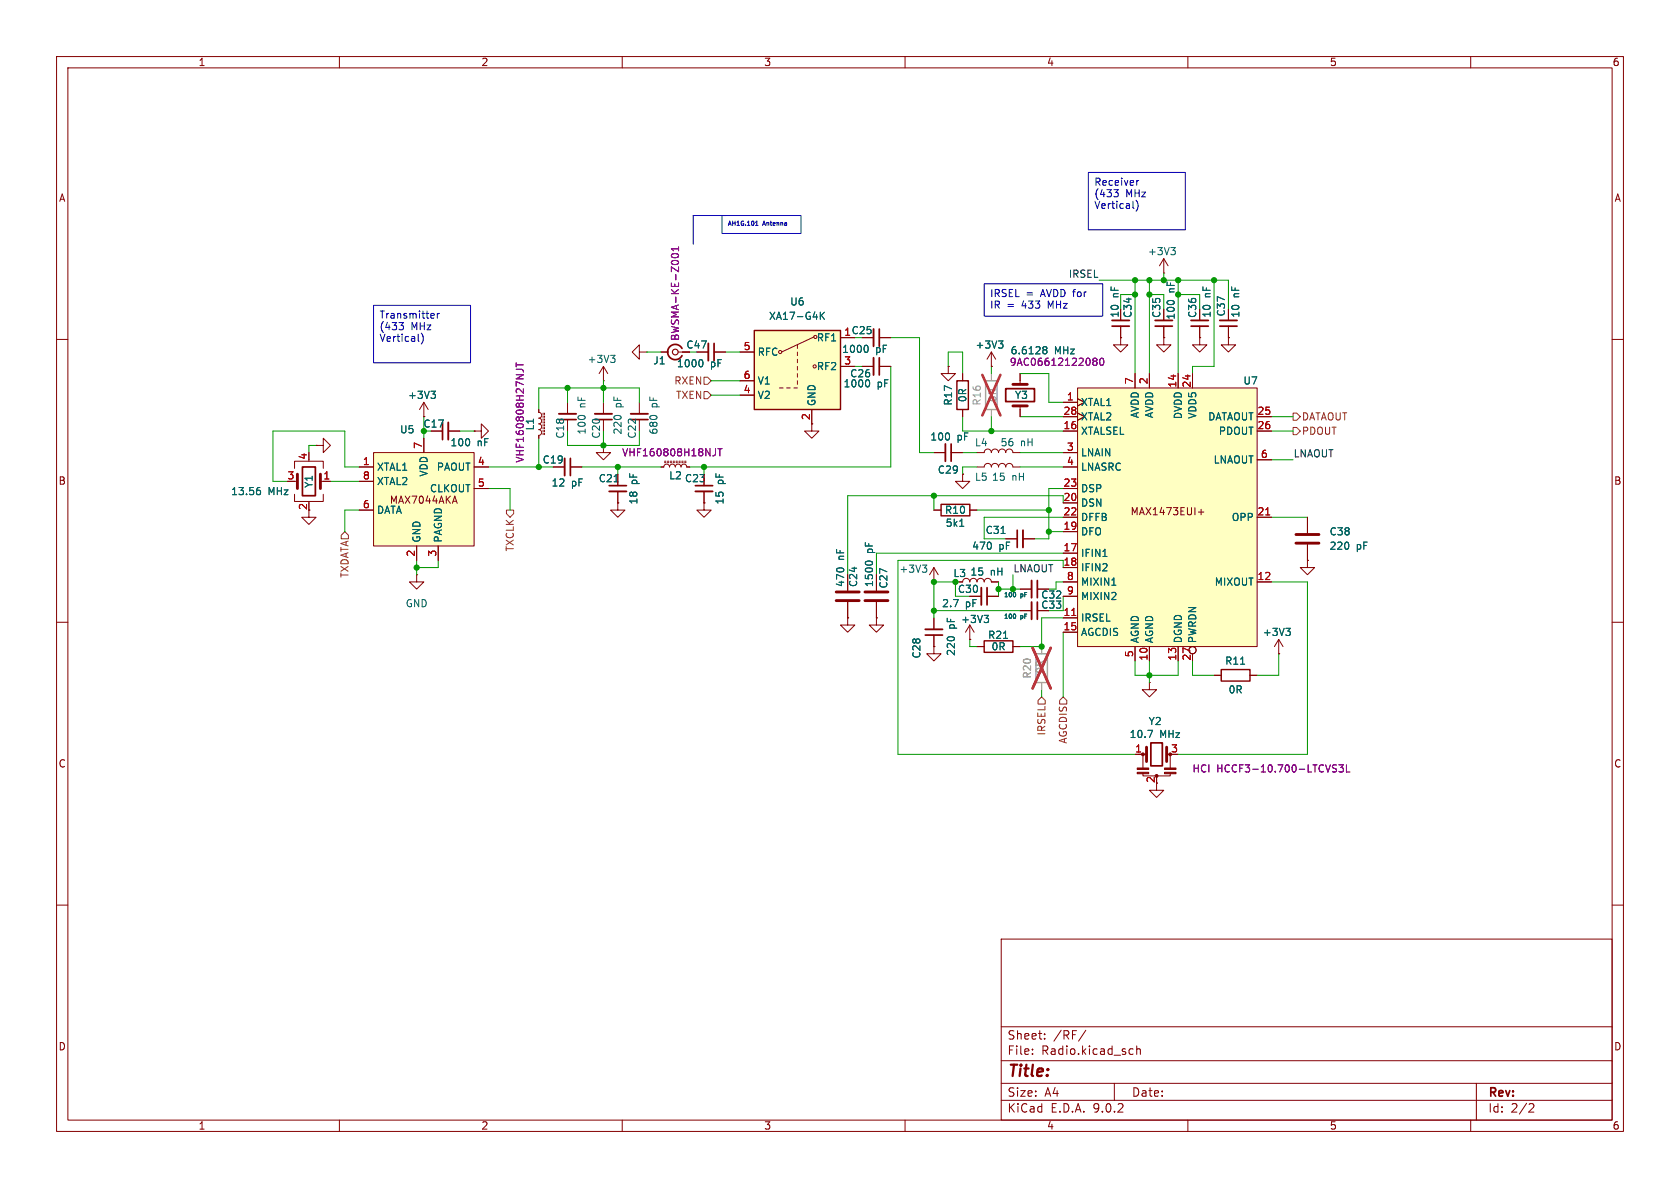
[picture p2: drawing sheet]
<svg xmlns="http://www.w3.org/2000/svg" width="297mm" height="210mm" viewBox="0 0 297 210" stroke-linecap="round" stroke-linejoin="round" font-family="sans-serif">
<g fill="none" stroke="#840000" stroke-width=".18">
<path d="M10 10h277v190h-277zM12 12h273v186h-273zM60 10v2M110 10v2M160 10v2M210 10v2M260 10v2M212.1 59.7v1.3h1.3l-1.3 1.2-1.3-1.2h1.3M212.1 59.7h.1M212.1 57.7v2M217.2 59.7v1.3h1.2l-1.2 1.2-1.3-1.2h1.3M217.2 59.7h.1"/>
<path d="M217.2 54.6v2M217.2 57.7v2M10 60h2M100.3 71.1v2.1M106.7 71.1v2.1M113 71.1v2.1M285 60h2M109.2 88.9v1.3h1.3l-1.3 1.2-1.3-1.2h1.3M109.2 88.9h.1M109.2 86.9v2M116.8 82.6h.5l.2-.4 .4-.2 .3 .2 .2 .4 .1-.4 .4-.2 .3 .2 .2 .4 .1-.4 .4-.2 .3 .2 .2 .4 .1-.4 .4-.2 .4 .2 .1 .4h.5M117.5 81.8h.2"/>
<path d="M117.5 81.5h.2M118 81.8h.2M118 81.5h.2M118.5 81.8h.2M118.5 81.5h.2M119 81.8h.3M119 81.5h.3M119.5 81.8h.3M119.5 81.5h.3M120 81.8h.3M120 81.5h.3M120.5 81.8h.3"/>
<path d="M120.5 81.5h.3M121 81.8h.3M121 81.5h.3M124.5 86.9v2M10 110h2M285 110h2M10 160h2M177 166h108v32h-108zM285 160h2M60 198v2M110 198v2M160 198v2"/>
<path d="M177 194.5h108M177 191.5h108M177 187.5h108M177 181.5h108M182.5 186.3v.1M182.5 185.5v.1M184.7 183.6v.1M184.7 182.8v.1M192 182.1l-1.3 2M197 191.5v3M199.9 185.4l.4 .1M200.3 186.3l-.4 .1"/>
<path d="M201 185.5l.2-.1 .3 .1 .1 .9M201 184.9v1.5M210 198v2M260 198v2M261 191.5v6.5M270.5 195.1l.5 .1 .2 .3-1 1.1h1"/>
</g>
<path d="M126.5 79.3v.9l-.2 .3M126.9 79.3h.7M127.3 79.3v1.3" fill="none" stroke="#840084" stroke-width=".18"/>
<path d="M210.6 57.7h3M215.6 57.7h3.1M98.8 74.2h3.1M105.2 74.2h3M111.5 74.2h3.1M107.7 85.9h3M122.9 85.9h3.1" fill="none" stroke="#840000" stroke-width=".3"/>
<path d="M210.6 56.6h3M215.6 56.6h3.1M98.8 73.2h3.1M105.2 73.2h3M111.5 73.2h3.1M107.7 86.9h3M122.9 86.9h3.1" fill="none" stroke="#840000" stroke-width=".33"/>
<path d="M108.6 85.2h.7" fill="none" stroke="#006464" stroke-width=".18"/>
<path d="M133.3 58.4h15.3v14h-15.3z" fill="#ffffc2"/>
<g fill="none" stroke="#840000" stroke-width=".18">
<path d="M143.9 59.6l-5.7 2.6M148.6 59.7h2.5M130.8 62.2h2.5M130.8 67.3h2.5M130.8 69.9h2.5M137.8 68.6h.6M139.1 68.6h.6M140.3 68.6h.7M141 61v.6M141 62.2v.7M141 63.5v.6M141 64.8v.6"/>
<path d="M141 66v.7M141 67.3v.6M143.5 72.4v3.8h1.3l-1.3 1.3-1.3-1.3h1.3M148.6 64.8h2.5"/>
<circle cx="137.9" cy="62.2" r=".28"/>
<circle cx="144" cy="64.8" r=".28"/>
</g>
<path d="M133.3 58.4h15.3v14h-15.3z" fill="none" stroke="#840000" stroke-width=".25"/>
<path d="M145 55.2v1.3M145.2 55.7l.5 .8M145.7 55.2l-.7 .7" fill="none" stroke="#006464" stroke-width=".18"/>
<path d="M190.5 68.6h31.7v45.7h-31.7z" fill="#ffffc2"/>
<g fill="none" stroke="#840000" stroke-width=".18">
<path d="M198.1 59.7v1.3h1.3l-1.3 1.2-1.3-1.2h1.3M198.1 59.7h.1M198.1 57.7v2M205.7 48.3h.1M205.7 59.7v1.3h1.3l-1.3 1.2-1.2-1.2h1.2M205.7 59.7h.1M205.7 45.7l-.7 1.3M205.7 45.7l.8 1.3M205.7 45.7v2.6M205.7 57.7v2M95.2 72.4v.5l.4 .1 .2 .4-.2 .4-.4 .1M95.2 73.9l.3 .1 .2 .2v.5l-.5 .2 .4 .2 .2 .3-.2 .4-.4 .2 .4 .1 .2 .3-.2 .4-.4 .2v.5"/>
<path d="M96 73v.3M96 73.5v.3M96 74v.3M96 74.5v.3M96 75.1v.2M96 75.6v.2M96 76.1v.2M96 76.6v.2M96.3 73v.3M96.3 73.5v.3M96.3 74v.3M96.3 74.5v.3"/>
<path d="M96.3 75.1v.2M96.3 75.6v.2M96.3 76.1v.2M96.3 76.6v.2M106.7 78.7v1.3h1.2l-1.2 1.3-1.3-1.3h1.3M106.7 78.7h.1M106.7 67.3h.1M106.7 64.8l-.8 1.2M106.7 64.8l.7 1.2M106.7 64.8v2.5M113 62.2v-1.2l-1.2 1.2 1.2 1.3v-1.3h1.3M114.3 62.2h.1"/>
<path d="M116.8 62.2h1.3M119.9 62.2h2M123.2 62.2h2M126.2 62.2h2.1M167.6 64.8v1.2h1.3l-1.3 1.3-1.2-1.3h1.2M167.6 64.8h.1M188 71.1h2.5M188 73.7h2.5M188 76.2h2.5M190.5 68.6h31.7v45.7h-31.7zM200.7 66v2.6M203.2 66v2.6"/>
<path d="M208.3 66v2.6M210.8 66v2.6M222.2 73.7h2.6M222.2 76.2h2.6M97.8 82.6h2M100.8 82.6h2.1M124.5 88.9v1.3h1.2l-1.2 1.2-1.3-1.2h1.3M124.5 88.9h.1M165.1 90.2h1.3M171.4 90.2h1.3M177.8 95.3h2M180.8 95.3h2.1"/>
<path d="M188 80h2.5M188 82.6h2.5M188 86.4h2.5M188 88.9h2.5M188 91.4h2.5M188 94h2.5M188 97.8h2.5M211.9 90.5h.9M212.3 90v1M222.2 91.4h2.6M222.2 81.3h2.6M231.1 91.4v2.8"/>
<path d="M231.1 96.3v2.8M149.9 109.2v1.3h1.2l-1.2 1.3-1.3-1.3h1.3M149.9 109.2h.1M149.9 106.4v2.8M154.9 109.2v1.3h1.3l-1.3 1.3-1.2-1.3h1.2M154.9 109.2h.1M154.9 101.6v2.8M154.9 106.4v2.8M168.9 102.9h1.3a.64 .64 0 0 1 .6-.7 .64 .64 0 0 1 .6 .7 .64 .64 0 0 1 .7-.7 .64 .64 0 0 1 .6 .7 .64 .64 0 0 1 .7-.7 .64 .64 0 0 1 .6 .7 .64 .64 0 0 1 .6-.7 .64 .64 0 0 1 .7 .7h1.2M171.4 113h.1M171.4 110.5l-.7 1.3M171.4 110.5l.8 1.3"/>
<path d="M171.4 110.5v2.5M172.7 114.3h1.3M179.1 114.3h1.2M180.3 108h2.1M180.3 104.1h2.1M183.4 108h2M183.4 104.1h2M188 100.3h2.5M188 102.9h2.5M188 105.4h2.5M188 109.2h2.5M188 111.8h2.5"/>
<path d="M200.7 114.3v2.5M203.2 114.3v2.5M208.3 114.3v2.5M214.6 119.4h1.3M221 119.4h1.2M222.2 102.9h2.6M226.1 115.6h.1M226.1 113l-.8 1.3M226.1 113l.7 1.3M226.1 113v2.6M200.7 133.4h1.9M202.1 136.7v.5h4.8v-.5"/>
<path d="M202.1 133.4v2.4M203.2 120.7v1.2h1.3l-1.3 1.3-1.3-1.3h1.3M203.2 120.7h.1M204.5 138.4v1.3h1.2l-1.2 1.3-1.3-1.3h1.3M206.4 133.4h.6M206.9 133.4v2.5"/>
<circle cx="210.8" cy="114.9" r=".63"/>
</g>
<g fill="none" stroke="#006464" stroke-width=".18">
<path d="M207 43.8h.8l-.4 .4M207.5 44.2l.3 .3v.3l-.3 .2M107.9 62.8h.8l-.4 .5M108.5 63.3l.2 .2v.3l-.2 .3M124 63.6a.79 .79 0 0 1 0 1.2M153 99.5a.79 .79 0 0 1 1.2 0M169.7 93h.7M177 94.3h.7M195 98.4h.7M174 108.8h.8l-.5 .5M174.5 109.3l.3 .2v.3l-.3 .3M177.4 112.8h.7"/>
<path d="M179.5 108.6l.1 .2-.1 .5M179.5 104.8l.1 .2-.1 .5M196.6 103.4h.7M219.3 117.4h.7M227.3 111.1h.8l-.4 .5M227.9 111.6l.2 .2v.3l-.2 .2M202.9 129.1h.9l-.6 1.3"/>
</g>
<path d="M223.8 91h.7M189.5 108.8h.7" fill="none" stroke="#a90000" stroke-width=".18"/>
<path d="M166.4 89.2h5v2h-5zM174 113.3h5.1v2h-5.1zM215.9 118.4h5.1v2h-5.1z" fill="none" stroke="#840000" stroke-width=".25"/>
<g fill="#840000" stroke="#840000" stroke-width=".18">
<path d="M201 135.8h2.1v.2h-2.1z"/>
<path d="M201 136.5h2.1v.3h-2.1z"/>
<path d="M205.9 135.8h2v.2h-2z"/>
<path d="M205.9 136.5h2v.3h-2z"/>
<circle cx="202.1" cy="133.3" r=".25"/>
<circle cx="204.5" cy="137.2" r=".25"/>
</g>
<path d="M229.1 94.5h4.1M229.1 96h4.1M147.8 104.6h4.1M147.8 106.2h4.1M152.9 104.6h4.1M152.9 106.2h4.1M202.7 132.1v2.5M206.2 132.1v2.5" fill="none" stroke="#840000" stroke-width=".51"/>
<path d="M196.6 57.7h3M204.2 57.7h3.1M120.6 61.6a1.35 1.35 0 0 0-2.1-.4 1.35 1.35 0 0 0 0 2.1 1.35 1.35 0 0 0 2.1-.4M126.2 60.7v3.1M100.8 81v3.1M179.8 93.7v3.1M183.4 102.6v3.1M183.4 106.4v3.1M203.5 131.3h2v4.1h-2z" fill="none" stroke="#840000" stroke-width=".3"/>
<path d="M118.8 45a.69 .69 0 0 1 1.2 .3 .72 .72 0 0 1-1.3-.2zM120 43.6v.7M120 44h-1.3l.4 .3M91.3 65.3h.9l.3 .2M91.3 64.1v.8M91.3 64.5h1.2M235.8 135.8l.4 .1 .1 .3-.3 .3h-.3M235.8 135.2l.5 .1M236.7 135.2h.8l-.4 .5 .3 .1v.5l-.2 .2-.5-.2M238 135.2v1.3h.6" fill="none" stroke="#840084" stroke-width=".18"/>
<path d="M196.6 56.6h3M204.2 56.6h3.1M125.2 60.7v3.1M99.8 81v3.1M180.8 93.7v3.1M182.4 102.6v3.1M182.4 106.4v3.1" fill="none" stroke="#840000" stroke-width=".33"/>
<circle cx="119.4" cy="62.2" r=".51" fill="none" stroke="#840000" stroke-width=".2"/>
<path d="M174.2 67.3h2.1v5.1h-2.1zM183.1 115.6h2.1v5.1h-2.1z" fill="none" stroke="#a1a1a1" stroke-width=".25"/>
<path d="M175.3 66v1.3M175.3 72.4v1.3M184.1 114.3v1.3M184.1 120.7v1.2" fill="none" stroke="#a1a1a1" stroke-width=".18"/>
<path d="M173.7 66.3l3.2 7.1M176.9 66.3l-3.2 7.1M182.5 114.5l3.3 7.2M185.8 114.5l-3.3 7.2" fill="none" stroke="#e12e31" stroke-width=".46"/>
<path d="M66 80h17.8v16.5h-17.8z" fill="#ffffc2"/>
<g fill="none" stroke="#840000" stroke-width=".18">
<path d="M148.6 59.7h2.5M152.4 59.7h2M155.4 59.7h2.1M198.1 59.7h.1M198.1 57.7v2M205.7 59.7h.1M205.7 57.7v2M212.1 59.7h.1M212.1 57.7v2M217.2 59.7h.1M217.2 54.6v2M217.2 57.7v2"/>
<path d="M55.9 78.7h1.2v-1.2l1.3 1.2-1.3 1.3v-1.3M55.9 78.7h.1M74.9 73.7h.1M74.9 71.1v2.6M74.9 77.5v2.5M74.9 71.1l-.7 1.3M74.9 71.1l.8 1.3M79.2 76.2h2.1M83.8 76.2h1.3v-1.3l1.3 1.3-1.3 1.3v-1.3M83.8 76.2h.1M95.2 72.4v.5M95.2 77v.5"/>
<path d="M116.8 62.2h1.3M120.6 62.2h1.3M123.2 62.2h2M126.2 62.2h2.1M130.8 62.2h2.5M130.8 67.3h2.5M130.8 69.9h2.5M143.5 72.4v2.5M148.6 64.8h2.5M152.4 64.8h2M155.4 64.8h2.1M167.6 64.8h.1"/>
<path d="M170.2 66v1.3M170.2 72.4v1.3M175.3 64.8h.1M175.3 62.2l-.8 1.3M175.3 62.2l.7 1.3M175.3 62.2v2.6M180.3 66v1.9M180.3 71.8v1.9M188 76.2h2.5M188 71.1h2.5M188 73.7h2.5M200.7 66v2.6"/>
<path d="M203.2 66v2.6M208.3 66v2.6M210.8 66v2.6M222.2 76.2h2.6M222.2 73.7h2.6M52.1 87.4v1.2h5v-1.2M52.1 82.8v-1.3h5v1.3M52.1 85.1h.5M54.6 90.2v1.2h1.3l-1.3 1.3-1.3-1.3h1.3M54.6 88.6v.3M57.1 85.1h1.3M63.5 82.6h2.5"/>
<path d="M63.5 85.1h2.5M63.5 90.2h2.5M66 80h17.8v16.5h-17.8zM73.7 96.5v2.6M77.5 96.5v2.6M80.4 87.7l.4 1.3M83.8 82.6h2.6M83.8 86.4h2.6M97.8 82.6h2M100.8 82.6h2.1M109.2 88.9h.1M109.2 86.9v2"/>
<path d="M116.8 82.6h.5M121.4 82.6h.5M124.5 88.9h.1M124.5 86.9v2M165.1 90.2h1.3M165.1 80h2M168.1 80h2.1M170.2 83.8v1.3h1.2l-1.2 1.3-1.3-1.3h1.3M170.2 83.8h.1M171.4 90.2h1.3M172.7 82.6h1.3a.64 .64 0 0 1 .6-.7 .64 .64 0 0 1 .7 .7 .64 .64 0 0 1 .6-.7 .64 .64 0 0 1 .6 .7 .64 .64 0 0 1 .7-.7 .64 .64 0 0 1 .6 .7 .64 .64 0 0 1 .6-.7 .64 .64 0 0 1 .7 .7h1.2M172.7 80h1.3a.64 .64 0 0 1 .6-.6 .64 .64 0 0 1 .7 .6 .64 .64 0 0 1 .6-.6 .64 .64 0 0 1 .6 .6 .64 .64 0 0 1 .7-.6 .64 .64 0 0 1 .6 .6 .64 .64 0 0 1 .6-.6 .64 .64 0 0 1 .7 .6h1.2"/>
<path d="M177.8 95.3h2M180.8 95.3h2.1M188 82.6h2.5M188 86.4h2.5M188 80h2.5M188 88.9h2.5M188 91.4h2.5M188 94h2.5M188 97.8h2.5M222.2 91.4h2.6M222.2 81.3h2.6M231.1 99.1v1.2h1.3l-1.3 1.3-1.2-1.3h1.2"/>
<path d="M231.1 99.1h.1M231.1 91.4v2.8M231.1 96.3v2.8M73.7 101.6v1.3h1.2l-1.2 1.2-1.3-1.2h1.3M73.7 101.6h.1M149.9 109.2h.1M149.9 106.4v2.8M154.9 109.2h.1M154.9 101.6v2.8M154.9 106.4v2.8M165.1 102.9h.1M165.1 114.3v1.3h1.3l-1.3 1.2-1.3-1.2h1.3"/>
<path d="M165.1 114.3h.1M165.1 100.3v2.6M165.1 109.2v2.1M165.1 112.3v2M165.1 100.3l-.8 1.3M165.1 100.3l.8 1.3M168.9 102.9h1.3M171.4 113h.1M171.4 105.4h2.1M172.7 114.3h1.3M174.5 105.4h2M175.3 102.9h1.2"/>
<path d="M179.1 114.3h1.2M180.3 108h2.1M180.3 104.1h2.1M183.4 108h2M183.4 104.1h2M188 105.4h2.5M188 100.3h2.5M188 102.9h2.5M188 109.2h2.5M188 111.8h2.5M200.7 114.3v2.5M203.2 114.3v2.5"/>
<path d="M208.3 114.3v2.5M214.6 119.4h1.3M221 119.4h1.2M222.2 102.9h2.6M226.1 115.6h.1M200.7 133.4h1.2"/>
<circle cx="210.8" cy="114.9" r=".63"/>
</g>
<path d="M155.4 58.2v3M78.2 74.7v3M155.4 63.2v3.1M168.1 78.5v3M177.8 68.7h5.1v2.3h-5.1zM53.5 82.6h2.3v5h-2.3zM163.6 112.3h3M174.5 103.9v3" fill="none" stroke="#840000" stroke-width=".3"/>
<path d="M154.4 58.2v3M79.2 74.7v3M154.4 63.2v3.1M167.1 78.5v3M163.6 111.3h3M173.5 103.9v3" fill="none" stroke="#840000" stroke-width=".33"/>
<g fill="none" stroke="#006464" stroke-width=".18">
<path d="M145 55.2v1.3M145.2 55.7l.5 .8M145.7 55.2l-.7 .7M76.2 69.2h.8l-.4 .4M76.7 69.6l.3 .3v.3l-.3 .2M124 63.6a.79 .79 0 0 1 0 1.2M153.2 61a.79 .79 0 0 1 0 1.3M153.7 67.4v.5l-.1 .4-.2 .1M176.5 60.3h.8l-.4 .5M177.1 60.8l.2 .2v.3l-.2 .2M184.5 61.8h.1M184.5 61.3h.3l.2 .1 .1 .2-.3 .2"/>
<path d="M184.6 61.8h.2M184.6 61.8l-.1 .1M184.8 61.8l.3 .3-.1 .3-.2 .2-.3-.1M45.6 86.7h.2l.3 .2-.1 .4-.4 .1M45.7 86.2h.2M108.6 85.2h.7M153 99.5a.79 .79 0 0 1 1.2 0M163.1 99.9h.7l-.4 .5M169.7 93h.7M177 94.3h.7M195 98.4h.7M163.6 100.4l.2 .2v.3l-.2 .3"/>
<path d="M174 108.8h.8l-.5 .5M174.5 109.3l.3 .2v.3l-.3 .3M177.4 112.8h.7M179.5 108.6l.1 .2-.1 .5M179.5 104.8l.1 .2-.1 .5M196.6 103.4h.7M219.3 117.4h.7M227.3 111.1h.8l-.4 .5M227.9 111.6l.2 .2v.3l-.2 .2M202.9 129.1h.9l-.6 1.3"/>
</g>
<path d="M179.1 71.8h2.5M179.1 67.9h2.5M52.6 83.8v2.6M56.6 83.8v2.6" fill="none" stroke="#840000" stroke-width=".51"/>
<g fill="none" stroke="#840084" stroke-width=".18">
<path d="M118.8 45a.69 .69 0 0 1 1.2 .3 .72 .72 0 0 1-1.3-.2zM120 43.6v.7M120 44h-1.3l.4 .3M91.3 65.3h.9l.3 .2M91.3 64.1v.8M91.3 64.5h1.2M126.5 79.3v.9l-.2 .3M126.9 79.3h.7M127.3 79.3v1.3M193.2 63.6l.2 .3M193.2 63.6l.2-.3 .4 .1 .1 .2-.2 .3M193.4 63.9h.3"/>
<path d="M193.4 63.9l-.2 .2M193.7 63.9l.2 .2-.1 .4-.4 .1-.2-.3M194.5 63.4l.2-.1a.68 .68 0 0 1 .5 .7 .68 .68 0 0 1-.5 .6l-.2-.1-.1-.4zM235.8 135.8l.4 .1 .1 .3-.3 .3h-.3M235.8 135.2l.5 .1M236.7 135.2h.8l-.4 .5 .3 .1v.5l-.2 .2-.5-.2M238 135.2v1.3h.6"/>
</g>
<path d="M169.2 67.3h2v5.1h-2z" fill="none" stroke="#840000" stroke-width=".25"/>
<path d="M124.5 69.2h.6l.6 .7-.6 .6h-.6zM124.5 66.7h.6l.6 .6-.6 .6h-.6zM228.6 75.6h.6l.7 .6-.7 .6h-.6zM228.6 73h.6l.7 .7-.7 .6h-.6zM61 94l.6 .6v.7h-1.3v-.7zM89.5 90.2h1.3v.6l-.6 .6-.7-.6zM184.1 123.2l.7 .6v.7h-1.3v-.7zM188 123.2l.6 .6v.7h-1.3v-.7z" fill="none" stroke="#725600" stroke-width=".18"/>
<g fill="none" stroke="#0000c2" stroke-width=".18">
<path d="M127.6 38.1h14v3.2h-14zM128.3 38.1h-5.7v5.1M128.8 39.8l.2-.7 .3 .7M129.5 39.1v.7M130 39.1v.7M130.4 39.2l.1-.1v.7M131.4 39.1l-.3 .1M132.3 39.2l.1-.1v.7M132.9 39.2h.3M133.6 39.8h.4M133.7 39.3l.1-.2v.7M134.8 39.8l.3-.7 .2 .7"/>
<path d="M136.3 39.1v.6M192.4 30.5h17.1v10.1h-17.1zM197.4 34l.3 .3v.3l-.3 .2M197.7 33.5l-.4 .5M200.3 36.7l.2 .1M201 31.9v.9M201.1 35.8a1.48 1.48 0 0 1-.3 1.5M201.3 31.9l-.3 .3M66 54h17.2v10.1h-17.2zM71.1 57.5l.2 .3v.3l-.2 .2M71.3 57l-.4 .5M74.7 59.3a1.48 1.48 0 0 1-.2 1.5"/>
<path d="M76.3 55.4l.4 .1 .1 .2-.6 .1M76.7 56.2h-.4M77.3 55.4v.8M77.7 55.4l-.4 .2M174 50.2h20.9v5.7h-20.9zM73.9 60.2l.2 .1"/>
</g>
<g fill="none" stroke="#009600" stroke-width=".18">
<path d="M157.5 59.7h5.1v20.3h2.5M194.3 49.5h22.9v5.1M200.7 52.1h-2.6v2.5M200.7 49.5v16.5M203.2 52.1h2.5v2.5M203.2 49.5v16.5M205.7 48.3v1.2M212.1 54.6v-2.5h-3.8v13.9M214.6 49.5v15.3h-3.8v1.2M55.9 78.7h-1.3v1.3M74.9 73.7v3.8M81.3 76.2h2.5"/>
<path d="M95.2 77.5v5.1M100.3 76.2v2.5h12.7v-2.5M100.3 68.6v2.5M106.7 67.3v3.8M106.7 76.2v2.5M113 71.1v-2.5h-17.8v3.8M114.3 62.2h2.5M125.7 69.9h5.1M125.7 67.3h5.1M128.3 62.2h2.5M151.1 64.8h1.3M157.5 64.8v17.8h-35.6"/>
<path d="M167.6 64.8v-2.6h2.6v3.8M170.2 73.7v2.5h17.8M175.3 64.8v1.2M175.3 73.7v2.5M180.3 66h5.1v5.1h2.6M180.3 73.7h7.7M224.8 76.2h3.8M224.8 73.7h3.8M58.4 85.1h5.1M63.5 82.6h-2.5v-6.4h-12.7v8.9h2.5M63.5 90.2h-2.5v3.8M73.7 99.1v2.5"/>
<path d="M77.5 99.1v1.2h-3.8M86.4 82.6h11.4M86.4 86.4h3.8v3.8M102.9 82.6h13.9M109.2 82.6v1.2M124.5 82.6v1.2M165.1 87.6v2.6M170.2 80h2.5M172.7 82.6h-2.5v1.2M172.7 90.2h12.7M180.3 80h7.7M180.3 82.6h7.7"/>
<path d="M185.4 94h2.6M188 91.4h-14v3.9h3.8M188 86.4h-2.6v8.9h-2.5M188 99.1h-29.3v34.3h42M188 87.6h-38.1v14M188 97.8h-33.1v3.8M224.8 91.4h6.3M224.8 81.3h3.8M165.1 108h15.2M168.9 105.4v-2.5h-3.8v6.3M171.4 113v1.3h1.3M176.5 102.9v2.5"/>
<path d="M176.5 104.1h3.8M179.1 101.6v2.5M188 102.9h-1.3v1.2M188 109.2h-3.9v5.1h-3.8M188 105.4v2.6h-2.6M188 111.8v11.4M200.7 116.8v2.6h7.6v-2.6M203.2 116.8v3.9M210.8 116.8v2.6h3.8M224.8 102.9h6.3v30.5h-22.8M226.1 115.6v3.8h-3.9M184.1 121.9v1.3"/>
</g>
<path d="M223.8 91h.7M189.5 108.8h.7" fill="none" stroke="#a90000" stroke-width=".18"/>
<path d="M184.1 114.3v1.3M184.1 120.7v1.2" fill="none" stroke="#a1a1a1" stroke-width=".18"/>
<path d="M182.5 114.5l3.3 7.2M185.8 114.5l-3.3 7.2" fill="none" stroke="#e12e31" stroke-width=".46"/>
<g fill="#009600" stroke="#009600" stroke-width=".18">
<circle cx="74.9" cy="76.2" r=".46"/>
<circle cx="100.3" cy="68.6" r=".46"/>
<circle cx="73.7" cy="100.3" r=".46"/>
<circle cx="95.2" cy="82.6" r=".46"/>
<circle cx="200.7" cy="49.5" r=".46"/>
<circle cx="203.2" cy="49.5" r=".46"/>
<circle cx="205.7" cy="49.5" r=".46"/>
<circle cx="214.6" cy="49.5" r=".46"/>
<circle cx="203.2" cy="52.1" r=".46"/>
<circle cx="208.3" cy="49.5" r=".46"/>
<circle cx="208.3" cy="52.1" r=".46"/>
<circle cx="165.1" cy="102.9" r=".46"/>
<circle cx="168.9" cy="102.9" r=".46"/>
<circle cx="165.1" cy="108" r=".46"/>
<circle cx="176.5" cy="104.1" r=".46"/>
<circle cx="179.1" cy="104.1" r=".46"/>
<circle cx="124.5" cy="82.6" r=".46"/>
<circle cx="106.7" cy="78.7" r=".46"/>
<circle cx="109.2" cy="82.6" r=".46"/>
<circle cx="106.7" cy="68.6" r=".46"/>
<circle cx="185.4" cy="94" r=".46"/>
<circle cx="185.4" cy="90.2" r=".46"/>
<circle cx="184.1" cy="114.3" r=".46"/>
<circle cx="175.3" cy="76.2" r=".46"/>
<circle cx="200.7" cy="52.1" r=".46"/>
<circle cx="165.1" cy="87.6" r=".46"/>
<circle cx="203.2" cy="119.4" r=".46"/>
</g>
<text font-size="2.8" fill="#840000" x="178" y="190.9">Title:</text>
<g font-size="2.1" fill="#840000">
<text x="178" y="184">Sheet:</text>
<text x="186.2" y="184">/RF/</text>
<text x="178" y="186.7">File:</text>
<text x="184.1" y="186.7">Radio.kicad_sch</text>
<text x="178" y="196.9">KiCad</text>
<text x="178" y="194.1">Size:</text>
<text x="184.7" y="194.1">A4</text>
<text x="185.7" y="196.9">E.D.A.</text>
<text x="193.3" y="196.9">9.0.2</text>
<text x="200" y="194.1">Date:</text>
<text x="263" y="194.3">Rev:</text>
<text x="263" y="196.9">Id:</text>
<text x="267.1" y="196.9">2/2</text>
</g>
<g font-size="1.8" fill="#840000">
<text x="35" y="11.9">1</text>
<text x="85" y="11.9">2</text>
<text x="135" y="11.9">3</text>
<text x="185" y="11.9">4</text>
<text x="235" y="11.9">5</text>
<text x="285" y="11.9">6</text>
<text x="10.3" y="35.9">A</text>
<text x="285.3" y="35.9">A</text>
<text x="198" y="56.3" transform="rotate(-90 198 56.3)">10</text>
<text x="205.3" y="56.3" transform="rotate(-90 205.3 56.3)">C35</text>
<text x="211.7" y="56.3" transform="rotate(-90 211.7 56.3)">C36</text>
<text x="74.8" y="75.8">C17</text>
<text x="143.3" y="74.4" transform="rotate(-90 143.3 74.4)">2</text>
<text x="10.3" y="85.9">B</text>
<text x="68.8" y="89.3">MAX7044AKA</text>
<text x="105.7" y="85.4">C21</text>
<text x="121" y="85.4">C23</text>
<text x="285.3" y="85.9">B</text>
<text x="54.4" y="90.2" transform="rotate(-90 54.4 90.2)">2</text>
<text x="199.8" y="91.3">MAX1473EUI+</text>
<text x="149.5" y="103.9" transform="rotate(-90 149.5 103.9)">470</text>
<text x="10.3" y="135.9">C</text>
<text x="285.3" y="135.9">C</text>
<text x="10.3" y="185.9">D</text>
<text x="285.3" y="185.9">D</text>
<text x="35" y="199.9">1</text>
<text x="85" y="199.9">2</text>
<text x="135" y="199.9">3</text>
<text x="185" y="199.9">4</text>
<text x="235" y="199.9">5</text>
<text x="285" y="199.9">6</text>
</g>
<g font-size="1.8" fill="#0000c2">
<text x="193.4" y="33.2">Receiver</text>
<text x="193.4" y="35.2">(433</text>
<text x="199" y="35.2">MHz</text>
<text x="193.4" y="37.2">Vertical)</text>
<text x="174.9" y="52.8">IRSEL</text>
<text x="181.4" y="52.8">=</text>
<text x="184.1" y="52.8">AVDD for</text>
<text x="67" y="56.7">Transmitter</text>
<text x="67" y="58.7">(433</text>
<text x="72.6" y="58.7">MHz</text>
<text x="174.9" y="54.9">IR</text>
<text x="178" y="54.9">=</text>
<text x="180.7" y="54.9">433</text>
<text x="185.5" y="54.9">MHz</text>
<text x="67" y="60.7">Vertical)</text>
</g>
<g font-size="1.8" fill="#006464">
<text x="202.8" y="45.3">+3V3</text>
<text x="198" y="52.7" transform="rotate(-90 198 52.7)">nF</text>
<text x="207.9" y="51.8" transform="rotate(-90 207.9 51.8)">nF</text>
<text x="214.2" y="52.7" transform="rotate(-90 214.2 52.7)">nF</text>
<text x="219.3" y="52.7" transform="rotate(-90 219.3 52.7)">nF</text>
<text x="135.8" y="56.7">XA17-G4K</text>
<text x="139.6" y="54.2">U6</text>
<text x="149.2" y="59.4">1 C25</text>
<text x="200.3" y="56.3" transform="rotate(-90 200.3 56.3)">C34</text>
<text x="207.9" y="56.6" transform="rotate(-90 207.9 56.6)">100</text>
<text x="214.2" y="56.3" transform="rotate(-90 214.2 56.3)">10</text>
<text x="216.8" y="56" transform="rotate(-90 216.8 56)">C37</text>
<text x="219.3" y="56.3" transform="rotate(-90 219.3 56.3)">10</text>
<text x="103.8" y="64.4">+3V3</text>
<text x="115.4" y="64.6">J1</text>
<text x="119.6" y="65.1">1000</text>
<text x="121.2" y="61.8">C47</text>
<text x="125.6" y="65.1">pF</text>
<text x="133.9" y="63.1">RFC</text>
<text x="144.3" y="60.6">RF1</text>
<text x="144.3" y="65.6">RF2</text>
<text x="148.8" y="62.6">1000</text>
<text x="154.8" y="62.6">pF</text>
<text x="172.4" y="61.8">+3V3</text>
<text x="72" y="70.7">+3V3</text>
<text x="133.9" y="68.2">V1</text>
<text x="133.9" y="70.7">V2</text>
<text x="144.4" y="71.9" transform="rotate(-90 144.4 71.9)">GND</text>
<text x="149" y="68.7">1000</text>
<text x="150.2" y="66.9">C26</text>
<text x="155" y="68.7">pF</text>
<text x="168.5" y="71.8" transform="rotate(-90 168.5 71.8)">R17</text>
<text x="171" y="71.2" transform="rotate(-90 171 71.2)">0R</text>
<text x="179.3" y="70.7">Y3</text>
<text x="191" y="72">XTAL1</text>
<text x="219.7" y="68.2">U7</text>
<text x="70.6" y="76.8">U5</text>
<text x="94.6" y="76.2" transform="rotate(-90 94.6 76.2)">L1</text>
<text x="99.9" y="77.6" transform="rotate(-90 99.9 77.6)">C18</text>
<text x="103.7" y="76.9" transform="rotate(-90 103.7 76.9)">100</text>
<text x="103.7" y="72.1" transform="rotate(-90 103.7 72.1)">nF</text>
<text x="106.3" y="77.6" transform="rotate(-90 106.3 77.6)">C20</text>
<text x="110.1" y="76.9" transform="rotate(-90 110.1 76.9)">220</text>
<text x="110.1" y="72.1" transform="rotate(-90 110.1 72.1)">pF</text>
<text x="112.6" y="77.6" transform="rotate(-90 112.6 77.6)">C22</text>
<text x="116.4" y="76.9" transform="rotate(-90 116.4 76.9)">680</text>
<text x="116.4" y="72.1" transform="rotate(-90 116.4 72.1)">pF</text>
<text x="191" y="74.5">XTAL2</text>
<text x="191" y="77.1">XTALSEL</text>
<text x="201.5" y="74" transform="rotate(-90 201.5 74)">AVDD</text>
<text x="204.1" y="74" transform="rotate(-90 204.1 74)">AVDD</text>
<text x="209.1" y="74.2" transform="rotate(-90 209.1 74.2)">DVDD</text>
<text x="211.7" y="74.1" transform="rotate(-90 211.7 74.1)">VDD5</text>
<text x="213.5" y="74.5">DATAOUT</text>
<text x="215.4" y="77.1">PDOUT</text>
<text x="66.5" y="83.4">XTAL1</text>
<text x="77.1" y="83.4">PAOUT</text>
<text x="79.5" y="79.1">100</text>
<text x="84.3" y="79.1">nF</text>
<text x="95.8" y="82.1">C19</text>
<text x="164.4" y="78.1">100</text>
<text x="165.7" y="83.9">C29</text>
<text x="169.2" y="78.1">pF</text>
<text x="172.3" y="79.1">L4</text>
<text x="176.8" y="79.1">56</text>
<text x="180.4" y="79.1">nH</text>
<text x="191" y="80.9">LNAIN</text>
<text x="191" y="83.4">LNASRC</text>
<text x="214.5" y="82.1">LNAOUT</text>
<text x="40.8" y="87.7">13.56</text>
<text x="47.4" y="87.7">MHz</text>
<text x="55.5" y="86.3" transform="rotate(-90 55.5 86.3)">Y1</text>
<text x="66.5" y="86">XTAL2</text>
<text x="75.8" y="84.3" transform="rotate(-90 75.8 84.3)">VDD</text>
<text x="75.9" y="87.2">CLKOUT</text>
<text x="97.4" y="86.2">12</text>
<text x="101" y="86.2">pF</text>
<text x="112.9" y="89.3" transform="rotate(-90 112.9 89.3)">18</text>
<text x="112.9" y="85.7" transform="rotate(-90 112.9 85.7)">pF</text>
<text x="118.2" y="84.9">L2</text>
<text x="128.1" y="89.3" transform="rotate(-90 128.1 89.3)">15</text>
<text x="128.1" y="85.7" transform="rotate(-90 128.1 85.7)">pF</text>
<text x="172.3" y="85.2">L5</text>
<text x="175.3" y="85.2">15</text>
<text x="178.9" y="85.2">nH</text>
<text x="191" y="87.2">DSP</text>
<text x="191" y="89.8">DSN</text>
<text x="66.5" y="91">DATA</text>
<text x="167" y="91">R10</text>
<text x="167.1" y="93.3">5k1</text>
<text x="174.2" y="94.6">C31</text>
<text x="191" y="92.3">DFFB</text>
<text x="191" y="94.8">DFO</text>
<text x="217.7" y="92.3">OPP</text>
<text x="235" y="94.8">C38</text>
<text x="74.5" y="96" transform="rotate(-90 74.5 96)">GND</text>
<text x="78.3" y="96" transform="rotate(-90 78.3 96)">PAGND</text>
<text x="149.5" y="99.1" transform="rotate(-90 149.5 99.1)">nF</text>
<text x="154.5" y="97.9" transform="rotate(-90 154.5 97.9)">pF</text>
<text x="158.9" y="101.4">+3V3</text>
<text x="171.5" y="102">15</text>
<text x="171.8" y="97.4">470</text>
<text x="175.1" y="102">nH</text>
<text x="176.6" y="97.4">pF</text>
<text x="191" y="98.7">IFIN1</text>
<text x="191" y="101.2">IFIN2</text>
<text x="235" y="97.4">220</text>
<text x="239.8" y="97.4">pF</text>
<text x="71.6" y="107.5">GND</text>
<text x="151.7" y="103.9" transform="rotate(-90 151.7 103.9)">C24</text>
<text x="154.5" y="103.9" transform="rotate(-90 154.5 103.9)">1500</text>
<text x="157.1" y="104.1" transform="rotate(-90 157.1 104.1)">C27</text>
<text x="166.5" y="107.5">2.7</text>
<text x="168.5" y="102.2">L3</text>
<text x="169.2" y="105">C30</text>
<text x="170.7" y="107.5">pF</text>
<text x="184" y="107.8">C33</text>
<text x="184" y="106">C32</text>
<text x="191" y="103.7">MIXIN1</text>
<text x="191" y="106.3">MIXIN2</text>
<text x="214.6" y="103.7">MIXOUT</text>
<text x="169" y="111.2" transform="rotate(-90 169 111.2)">pF</text>
<text x="169.8" y="110.3">+3V3</text>
<text x="174.6" y="113.1">R21</text>
<text x="191" y="110.1">IRSEL</text>
<text x="191" y="112.6">AGCDIS</text>
<text x="201.5" y="113.8" transform="rotate(-90 201.5 113.8)">AGND</text>
<text x="204.1" y="113.8" transform="rotate(-90 204.1 113.8)">AGND</text>
<text x="209.1" y="113.8" transform="rotate(-90 209.1 113.8)">DGND</text>
<text x="211.7" y="113.8" transform="rotate(-90 211.7 113.8)">PWRDN</text>
<text x="223.2" y="112.6">+3V3</text>
<text x="162.9" y="116.5" transform="rotate(-90 162.9 116.5)">C28</text>
<text x="169" y="116" transform="rotate(-90 169 116)">220</text>
<text x="175.2" y="115.2">0R</text>
<text x="216.5" y="117.7">R11</text>
<text x="217.1" y="122.8">0R</text>
<text x="199.6" y="130.7">10.7</text>
<text x="203" y="128.4">Y2</text>
<text x="205" y="130.7">MHz</text>
</g>
<g font-size="1.8" fill="#0f0f0f">
<text x="188.8" y="49.2">IRSEL</text>
<text x="228.6" y="80.9">LNAOUT</text>
<text x="179.1" y="101.3">LNAOUT</text>
</g>
<g font-size="1.8" fill="#840084">
<text x="120.2" y="60.4" transform="rotate(-90 120.2 60.4)">BWSMA-KE-Z001</text>
<text x="178.4" y="64.9">9AC06612122080</text>
<text x="178.6" y="62.8">6.6128</text>
<text x="186.4" y="62.8">MHz</text>
<text x="92.8" y="81.9" transform="rotate(-90 92.8 81.9)">VHF160808H27NJT</text>
<text x="109.9" y="80.9">VHF160808H18NJT</text>
<text x="210.7" y="136.8">HCI</text>
<text x="215.1" y="136.8">HCCF3-10.700-LTCVS3L</text>
</g>
<g font-size="1.8" fill="#a90000">
<text x="131.4" y="62">5</text>
<text x="149.2" y="64.5">3</text>
<text x="131.4" y="67.1">6</text>
<text x="131.4" y="69.6">4</text>
<text x="188.5" y="70.9">1</text>
<text x="200.4" y="68" transform="rotate(-90 200.4 68)">7</text>
<text x="202.9" y="68" transform="rotate(-90 202.9 68)">2</text>
<text x="208" y="68.6" transform="rotate(-90 208 68.6)">14</text>
<text x="210.6" y="68.6" transform="rotate(-90 210.6 68.6)">24</text>
<text x="187.9" y="73.4">28</text>
<text x="187.9" y="75.9">16</text>
<text x="222.2" y="73.4">25</text>
<text x="222.2" y="75.9">26</text>
<text x="54.4" y="81.4" transform="rotate(-90 54.4 81.4)">4</text>
<text x="64.1" y="82.3">1</text>
<text x="74.7" y="79.4" transform="rotate(-90 74.7 79.4)">7</text>
<text x="84.4" y="82.3">4</text>
<text x="188.5" y="79.8">3</text>
<text x="188.5" y="82.3">4</text>
<text x="222.8" y="81">6</text>
<text x="50.7" y="84.8">3</text>
<text x="57.1" y="84.8">1</text>
<text x="64.1" y="84.8">8</text>
<text x="64.1" y="89.9">6</text>
<text x="84.4" y="86.1">5</text>
<text x="187.9" y="86.1">23</text>
<text x="187.9" y="88.6">20</text>
<text x="187.9" y="91.2">22</text>
<text x="187.9" y="93.7">19</text>
<text x="222.2" y="91.2">21</text>
<text x="73.4" y="98.5" transform="rotate(-90 73.4 98.5)">2</text>
<text x="77.2" y="98.5" transform="rotate(-90 77.2 98.5)">3</text>
<text x="187.9" y="97.5">17</text>
<text x="187.9" y="100.1">18</text>
<text x="188.5" y="102.6">8</text>
<text x="188.5" y="105.2">9</text>
<text x="222.2" y="102.6">12</text>
<text x="187.9" y="109">11</text>
<text x="187.9" y="111.5">15</text>
<text x="200.4" y="116.3" transform="rotate(-90 200.4 116.3)">5</text>
<text x="202.9" y="116.9" transform="rotate(-90 202.9 116.9)">10</text>
<text x="208" y="116.9" transform="rotate(-90 208 116.9)">13</text>
<text x="210.6" y="116.9" transform="rotate(-90 210.6 116.9)">27</text>
<text x="200.6" y="133.1">1</text>
<text x="206.9" y="133.1">3</text>
<text x="204.2" y="138.5" transform="rotate(-90 204.2 138.5)">2</text>
</g>
<g font-size="1.8" fill="#725600">
<text x="119.1" y="68.2">RXEN</text>
<text x="119.4" y="70.7">TXEN</text>
<text x="230.1" y="77.1">PDOUT</text>
<text x="230.1" y="74.5">DATAOUT</text>
<text x="91" y="97.6" transform="rotate(-90 91 97.6)">TXCLK</text>
<text x="61.8" y="102.2" transform="rotate(-90 61.8 102.2)">TXDATA</text>
<text x="185" y="130.1" transform="rotate(-90 185 130.1)">IRSEL</text>
<text x="188.8" y="131.6" transform="rotate(-90 188.8 131.6)">AGCDIS</text>
</g>
<g font-size="1.8" fill="#989898">
<text x="173.6" y="71.8" transform="rotate(-90 173.6 71.8)">R16</text>
<text x="176.4" y="71.2" transform="rotate(-90 176.4 71.2)">0R</text>
<text x="184.8" y="119.2" transform="rotate(-90 184.8 119.2)">0R</text>
<text x="182.5" y="120.1" transform="rotate(-90 182.5 120.1)">R20</text>
</g>
<g font-size="1.1" fill="#0000c2">
<text x="128.6" y="40.3">AH1G.101</text>
<text x="135" y="40.3">Antenna</text>
</g>
<g font-size="1.1" fill="#006464">
<text x="177.4" y="105.8">100</text>
<text x="180.4" y="105.8">pF</text>
<text x="177.4" y="109.6">100</text>
<text x="180.4" y="109.6">pF</text>
</g>
</svg>
